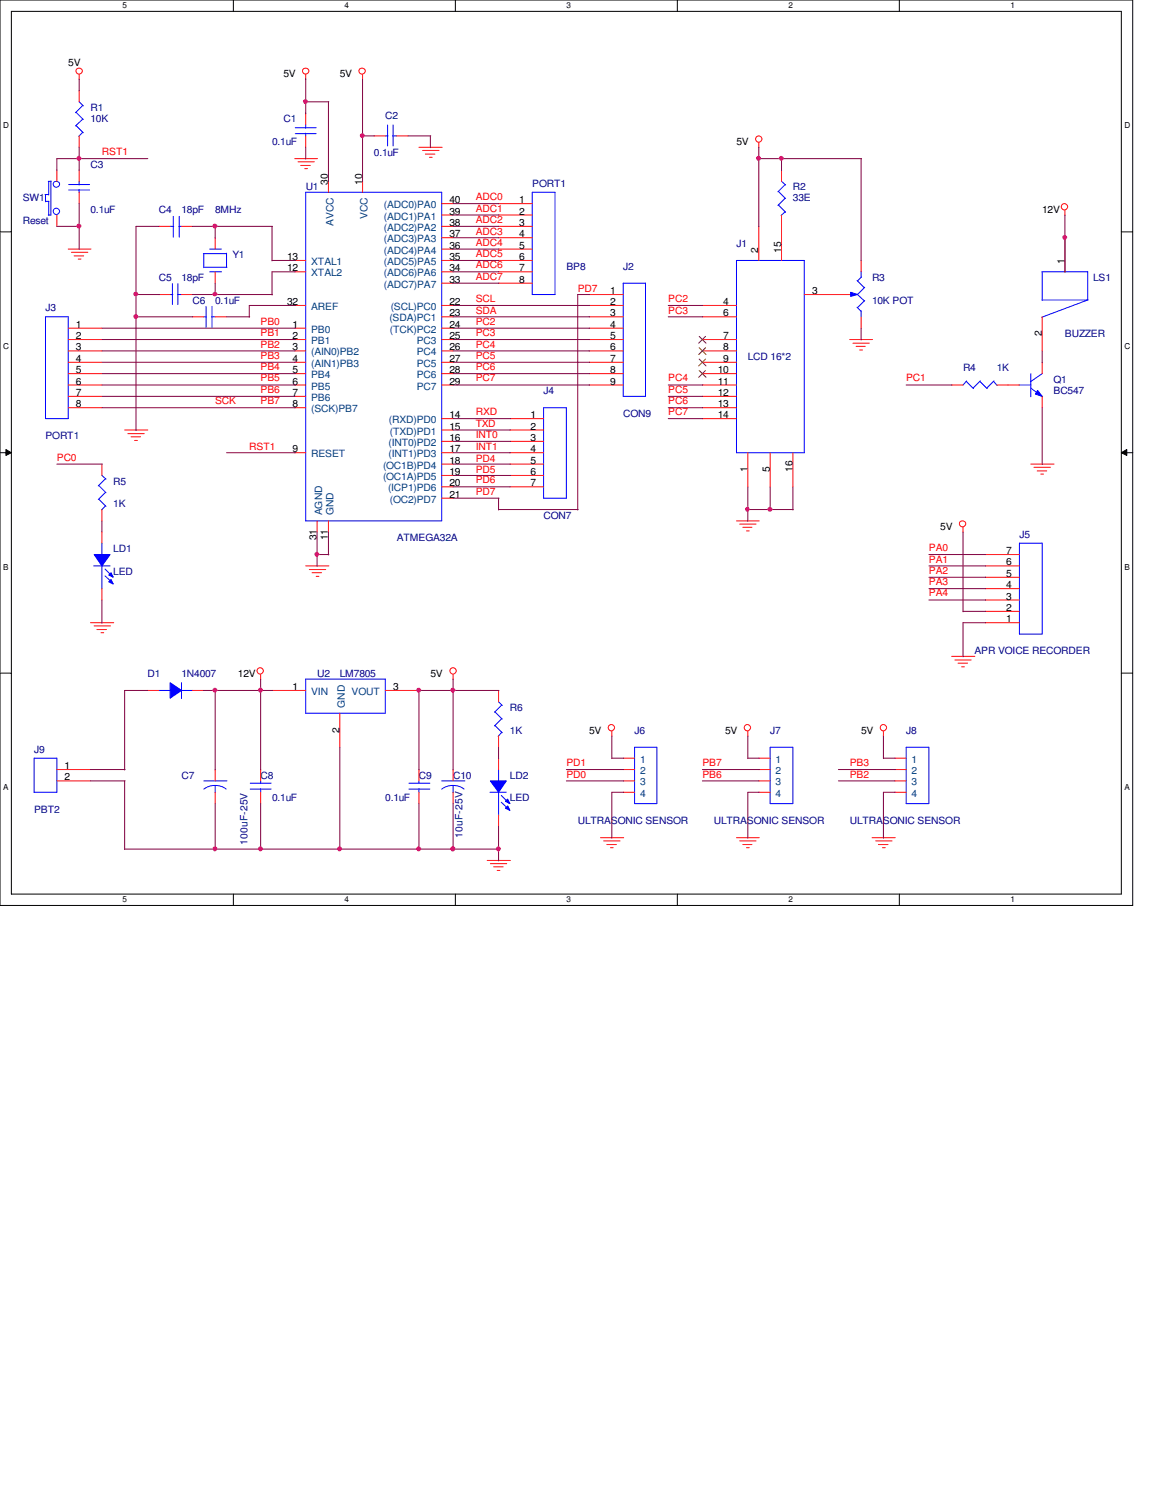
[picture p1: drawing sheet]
<svg xmlns="http://www.w3.org/2000/svg" width="216mm" height="279mm" viewBox="0 0 216 279" stroke-linecap="round" stroke-linejoin="round" font-family="sans-serif">
<path d="M0 0h210.8v168.7h-210.8zM2.1 2.1h206.6v164.4h-206.6z" fill="none" stroke="#000" stroke-width=".19"/>
<g fill="#fff">
<path d="M22.8 .3h.7v1.6h-.7z"/>
<path d="M22.8 166.8h.7v1.6h-.7z"/>
</g>
<path d="M43.4 0v2.1M43.4 166.5v2.2" fill="none" stroke="#000" stroke-width=".19"/>
<g fill="#fff">
<path d="M64.1 .3h.8v1.6h-.8z"/>
<path d="M64.1 166.8h.8v1.6h-.8z"/>
</g>
<path d="M84.8 0v2.1M84.8 166.5v2.2" fill="none" stroke="#000" stroke-width=".19"/>
<g fill="#fff">
<path d="M105.4 .3h.8v1.6h-.8z"/>
<path d="M105.4 166.8h.8v1.6h-.8z"/>
</g>
<path d="M126.1 0v2.1M126.1 166.5v2.2" fill="none" stroke="#000" stroke-width=".19"/>
<g fill="#fff">
<path d="M146.7 .3h.8v1.6h-.8z"/>
<path d="M146.7 166.8h.8v1.6h-.8z"/>
</g>
<path d="M167.4 0v2.1M167.4 166.5v2.2" fill="none" stroke="#000" stroke-width=".19"/>
<g fill="#fff">
<path d="M188 .3h.8v1.6h-.8z"/>
<path d="M188 166.8h.8v1.6h-.8z"/>
<path d="M.6 22.6h1v1.6h-1z"/>
<path d="M209.3 22.6h1v1.6h-1z"/>
<path d="M.6 63.7h1v1.6h-1z"/>
<path d="M209.3 63.7h1v1.6h-1z"/>
</g>
<path d="M0 43.2h2.1M208.7 43.2h2.1" fill="none" stroke="#000" stroke-width=".19"/>
<g fill="#fff">
<path d="M.6 104.8h.9v1.6h-.9z"/>
<path d="M209.3 104.8h.9v1.6h-.9z"/>
</g>
<path d="M0 84.3h2.1M1.1 83.7l1 .6-1 .5zM208.7 84.3l1-.6v1.1zM208.7 84.3h2.1" fill="none" stroke="#000" stroke-width=".19"/>
<path d="M1.1 83.7l1 .6-1 .5zM208.7 84.3l1-.6v1.1z" fill="#000"/>
<g fill="#fff">
<path d="M.6 145.9h.9v1.6h-.9z"/>
<path d="M209.3 145.9h.9v1.6h-.9z"/>
</g>
<path d="M0 125.4h2.1M208.7 125.4h2.1" fill="none" stroke="#000" stroke-width=".19"/>
<g fill="none" stroke="#f00" stroke-width=".19">
<path d="M14.7 13.9v.9M56.9 13.9v.9M67.5 13.9v.9M54.9 29.5h4.2M55.5 30.1h3M56 30.8h1.7M56.7 31.4h.5M61.1 33.8v2M67.5 33.8v2M78 27.4h4.3M78.7 28h3M79.2 28.7h1.7"/>
<path d="M79.9 29.3h.5M82.2 37.9h2.1M141.2 26.6v.9M198.2 39.2v.9M12.7 46.4h4.2M13.3 47h3M13.8 47.7h1.8M14.6 48.3h.5M54.9 48.5h2M54.9 50.6h2M54.9 56.9h2M82.2 46.4h2.1"/>
<path d="M82.2 48.5h2.1M82.2 50.6h2.1M82.2 56.9h2.1M82.2 59h2.1M82.2 40h2.1M82.2 42.2h2.1M82.2 44.3h2.1M82.2 52.7h2.1M12.7 63.2h6.3M12.7 61.1h6.3M12.7 65.4h6.3M12.7 67.5h6.3"/>
<path d="M12.7 69.6h6.3M12.7 71.7h6.3M12.7 73.8h6.3M12.7 75.9h6.3M54.9 63.2h2M54.9 61.1h2M54.9 65.4h2M54.9 67.5h2M54.9 69.6h2M54.9 71.7h2M54.9 73.8h2M54.9 75.9h2"/>
<path d="M82.2 63.2h2.1M82.2 78h2.1M82.2 61.1h2.1M82.2 65.4h2.1M82.2 67.5h2.1M82.2 69.6h2.1M82.2 71.7h2.1M158.2 63.2h4.2M158.7 63.9h3.1M159.3 64.5h1.7M160 65.2h.5M177.1 71.7h2.1"/>
<path d="M185.5 71.7h2.1M19 86.4v2.2M19 94.9v2.1M23.2 80.1h4.3M23.8 80.8h3M24.4 81.4h1.8M25.1 82h.5M54.9 84.3h2M59 97v2.1M61.1 97v2.1M82.2 80.1h2.1M82.2 86.4h2.1"/>
<path d="M82.2 84.3h2.1M82.2 82.2h2.1M82.2 88.6h2.1M82.2 90.7h2.1M82.2 92.8h2.1M137.1 97h4.2M137.7 97.6h3M138.3 98.2h1.7M138.9 98.9h.5M179.2 98.2v.9M191.9 86.4h4.3M192.4 87h3.1"/>
<path d="M193 87.7h1.8M193.7 88.3h.5M16.8 116h4.4M17.5 116.6h3.1M18 117.3h1.8M18.8 117.9h.5M56.9 105.4h4.3M57.6 106.1h3M58.1 106.7h1.8M58.8 107.4h.6M48.5 125.6v1M84.3 125.6v1"/>
<path d="M113.9 136.2v1M139.2 136.2v1M164.4 136.2v1M177.1 122.3h4.3M177.7 122.9h3.1M178.3 123.5h1.8M179 124.2h.5M40 143.3v2.2M40 147.6v2.1M111.8 156h4.3M112.4 156.6h3M112.9 157.3h1.8"/>
<path d="M113.6 157.9h.5M137.1 156h4.2M137.7 156.6h3M138.3 157.3h1.7M138.9 157.9h.5M141.2 141.2h2.1M141.2 143.3h2.1M141.2 145.5h2.1M141.2 147.6h2.1M162.3 156h4.3M163 156.6h3M163.5 157.3h1.8"/>
<path d="M164.3 157.9h.5M166.5 141.2h2.2M166.5 143.3h2.2M166.5 145.5h2.2M166.5 147.6h2.2M90.7 160.3h4.3M91.3 160.9h3M91.9 161.5h1.7M92.5 162.1h.5"/>
<circle cx="14.7" cy="13.2" r=".58"/>
<circle cx="56.9" cy="13.2" r=".58"/>
<circle cx="67.4" cy="13.2" r=".58"/>
<circle cx="141.2" cy="25.9" r=".59"/>
<circle cx="198.1" cy="38.5" r=".59"/>
<circle cx="179.2" cy="97.6" r=".58"/>
<circle cx="48.4" cy="125" r=".59"/>
<circle cx="84.3" cy="125" r=".59"/>
<circle cx="113.8" cy="135.5" r=".59"/>
<circle cx="139.1" cy="135.5" r=".59"/>
<circle cx="164.4" cy="135.5" r=".59"/>
</g>
<g fill="none" stroke="#00f" stroke-width=".19">
<path d="M56.9 35.8h25.3v61.2h-25.3zM8.5 59h4.2v19h-4.2zM179.8 71l1.4 1.4M179.9 71l-.7 .7M182.4 71l1.3 1.4M182.5 71l-1.4 1.3M184.9 71l.7 .8M185 71l-1.4 1.3M18.4 90.4l1.3 1.4M18.4 93l1.3 1.3M19 88.6l.7 .6M19.6 89.2l-1.3 1.3"/>
<path d="M19.6 91.7l-1.3 1.3M19.6 94.2l-.7 .8M143.3 139.2h4.3v10.5h-4.3zM168.7 139.2h4.2v10.5h-4.2zM37.9 147a3.5 3.5 0 0 1 4.2 0M37.9 145.5h4.3M40 146.3v1.4M91.2 147.6h3M92.8 143.3v2.2M92.8 147.6v4.3"/>
</g>
<path d="M91.3 145.5h2.9l-1.4 2.1z" fill-rule="evenodd" fill="#00f"/>
<path d="M91.3 145.5h2.9l-1.4 2.1z" fill="none" stroke="#00f" stroke-width=".19"/>
<path d="M94.1 150.5l.4-.4 .4 .9z" fill-rule="evenodd" fill="#00f"/>
<path d="M94.1 150.5l.4-.4 .4 .9z" fill="none" stroke="#00f" stroke-width=".19"/>
<path d="M94.1 149.3l.4-.5 .4 .9z" fill-rule="evenodd" fill="#00f"/>
<g fill="none" stroke="#00f" stroke-width=".19">
<path d="M8.4 36.2h.7M8.5 36.2v1.4M8.5 37.5h.6M9 33.8h.5M9.1 33.8v2.5M9.1 37.5v2.6M9.5 33.7v6.3h-.5M99.1 35.8h4.2v19.1h-4.2zM144.9 35.6l1.3 1.4M144.9 38.2l1.3 1.3M145.5 33.8l.7 .7M146.1 34.4l-1.3 1.3"/>
<path d="M146.1 36.9l-1.3 1.4M146.1 39.5l-.7 .6M189.7 101.2h4.3v16.9h-4.3zM29.5 128.6h2.2M33.8 127.2v2.9M33.8 128.6h2.1M46.6 147h3.9M46.6 145.9h3.9M48.5 145.5v.5M48.5 146.9v.7M76.1 147h3.9M76.1 145.9h3.9"/>
<path d="M78 145.5v.5M78 146.9v.7M93.3 148.2l1.4 1.3M93.3 149.4l1.4 1.3M94.1 149.3l.4-.5 .4 .9z"/>
<circle cx="10.5" cy="39.4" r=".59"/>
<circle cx="10.5" cy="34.3" r=".58"/>
</g>
<g fill="none" stroke="#f00" stroke-width=".19">
<path d="M10.6 31.7v2.1M92.8 37.9h6.3M145.5 31.7v2.1M10.6 40v2.2M92.8 40h6.3M92.8 42.2h6.3M92.8 44.3h6.3M92.8 46.4h6.3M92.8 48.5h6.3M92.8 50.6h6.3M92.8 52.7h6.3M145.5 40v2.2"/>
<path d="M183.4 116h6.3M183.4 113.9h6.3M183.4 111.8h6.3M183.4 109.6h6.3M183.4 107.5h6.3M183.4 105.4h6.3M183.4 103.3h6.3M48.5 143.3v2.2M48.5 147.6v2.1M78 143.3v2.2M78 147.6v2.1M92.8 141.2v2.1"/>
<path d="M92.8 151.8v2.1"/>
</g>
<path d="M31.7 127.2l2.1 1.4-2.1 1.4z" fill-rule="evenodd" fill="#00f"/>
<g fill="none" stroke="#00f" stroke-width=".19">
<path d="M14.7 19l.8 .7M15.4 19.6l-1.3 1.4M14.1 20.9l1.4 1.4M14.1 23.4l1.4 1.3M15.4 22.2l-1.3 1.3M15.4 24.6l-.8 .8M54.9 23.8h3.9M54.9 24.9h3.9M56.9 23.2v.7M56.9 24.8v.5M71.7 25.3h.5M72.1 23.3v3.9"/>
<path d="M73.1 25.3h.7M73.2 23.3v3.9M31.7 42.2h.6M32.3 40.3v3.9M33.3 42.2h.5M33.4 40.3v3.9M37.8 47.2h4.4M37.9 59h.5M37.9 49.8h4.3M37.9 47.2v2.7M38.4 57.1v3.9M39 50.6h2.2"/>
<path d="M39 46.4h2.2M39.4 59h.6M39.5 57.1v3.9M42.2 47.2v2.6M116 52.7h4.1v21.1h-4.1zM137.1 48.5h12.6v35.8h-12.6zM193.9 50.6h8.5M194 50.6v5.4M194 55.9h8.5M202.4 50.5v5.4l-8.5 3.2M189.7 71.7h2.2M191.9 72.3l2.2 1.6"/>
<path d="M191.9 69.6v4.3M194 69.6l-2.2 1.5M31.7 127.2l2.1 1.4-2.1 1.4zM56.9 126.5h14.8v6.3h-14.8zM92.1 132.6l1.4 1.3M92.1 135.1l1.4 1.4M92.8 130.7l.7 .7M93.4 131.3l-1.4 1.4M93.4 133.9l-1.4 1.3M93.4 136.4l-.7 .8M6.3 141.2h4.3v6.4h-4.3zM82.2 147a3.5 3.5 0 0 1 4.2 0"/>
<path d="M82.2 145.5h4.3M84.3 146.3v1.4"/>
</g>
<g fill="none" stroke="#f00" stroke-width=".19">
<path d="M14.7 16.8v2.2M14.7 25.3v2.1M56.9 21.1v2.1M56.9 25.3v2.1M69.6 25.3h2.1M73.8 25.3h2.1M29.5 42.2h2.2M33.8 42.2h2M35.8 59h2.1M40 59h2.2M40 44.3v2.1M40 50.6v2.1"/>
<path d="M109.6 59h6.4M109.6 54.9h6.4M109.6 56.9h6.4M130.7 59h6.4M130.7 56.9h6.4M141.2 42.2v6.3M145.5 42.2v6.3M149.7 54.9h6.3M194 59v6.4M198.2 44.3v6.3M109.6 61.1h6.4M109.6 63.2h6.4"/>
<path d="M109.6 65.4h6.4M109.6 67.5h6.4M109.6 69.6h6.4M109.6 71.7h6.4M130.7 63.2h6.4M130.7 65.4h6.4M130.7 67.5h6.4M130.7 69.6h6.4M130.7 71.7h6.4M130.7 73.8h6.4M130.7 75.9h6.4M130.7 78h6.4"/>
<path d="M139.2 84.3v6.4M143.3 84.3v6.4M147.6 84.3v6.4M27.4 128.6h2.1M35.8 128.6h2.1M50.6 128.6h6.3M63.2 132.8v6.4M71.7 128.6h6.3M92.8 128.6v2.1M92.8 137.1v2.1M10.6 143.3h6.2M10.6 145.5h6.2"/>
<path d="M84.3 143.3v2.2M84.3 147.6v2.1"/>
</g>
<path d="M130.1 62.7l1.3 1.2M130.1 64.8l1.3 1.2M130.1 66.9l1.3 1.3M130.1 69l1.3 1.3M131.3 62.7l-1.3 1.2M131.3 64.8l-1.3 1.2M131.3 66.9l-1.3 1.3M131.3 69l-1.3 1.3" fill="none" stroke="#804000" stroke-width=".19"/>
<path d="M193.1 72.7l.9 1.1-1.3-.4z" fill="#00f"/>
<path d="M193.1 72.7l.9 1.1-1.3-.4zM17.4 105.4h3.1M19 101.2v2.2M19 105.4v4.3M118.1 139.2h4.2v10.5h-4.2z" fill="none" stroke="#00f" stroke-width=".19"/>
<path d="M187.6 71.7h2.1M194 67.5v2.1M194 73.8v2.1M116 141.2h2.1M116 143.3h2.1M116 145.5h2.1M116 147.6h2.1" fill="none" stroke="#f00" stroke-width=".19"/>
<path d="M17.5 103.3h3l-1.5 2.1z" fill-rule="evenodd" fill="#00f"/>
<path d="M17.5 103.3h3l-1.5 2.1z" fill="none" stroke="#00f" stroke-width=".19"/>
<path d="M20.7 108l.4 .8-.9-.4z" fill-rule="evenodd" fill="#00f"/>
<path d="M20.7 108l.4 .8-.9-.4z" fill="none" stroke="#00f" stroke-width=".19"/>
<path d="M20.7 106.7l.4 .8-.9-.4z" fill-rule="evenodd" fill="#00f"/>
<path d="M101.2 75.9h4.2v16.9h-4.2zM19.6 106l1.3 1.4M19.6 107.3l1.3 1.2M20.7 106.7l.4 .8-.9-.4z" fill="none" stroke="#00f" stroke-width=".19"/>
<path d="M94.9 78h6.3M19 99.1v2.1M94.9 80.1h6.3M94.9 82.2h6.3M94.9 84.3h6.3M94.9 86.4h6.3M94.9 88.6h6.3M94.9 90.7h6.3M19 109.6v2.2" fill="none" stroke="#f00" stroke-width=".19"/>
<path d="M158.3 54.4l1.3 .5-1.3 .3z" fill="#00f"/>
<g fill="none" stroke="#00f" stroke-width=".19">
<path d="M12.8 34.4h3.9M12.8 35.4h3.9M14.7 33.8v.7M14.7 35.3v.5M31.7 54.9h.5M32.1 52.8v3.9M33 54.9h.8M33.1 52.8v3.9M158.1 54.9h.5M158.3 54.4l1.3 .5-1.3 .3zM159.5 57.2l.8 .8M159.5 54.8l1.4 1.2"/>
<path d="M159.5 52.2l1.4 1.4M160.3 50.5v1.1M160.3 57.9v1.1M160.4 51.6l-.8 .7M161 56l-1.4 1.3M161 53.5l-1.4 1.4"/>
</g>
<path d="M14.7 31.7v2.1M14.7 35.8v2.1M29.5 54.9h2.2M33.8 54.9h2M156 54.9h2.2M160.3 48.5v2.1M160.3 59v2.1" fill="none" stroke="#f00" stroke-width=".19"/>
<g fill="none" stroke="#800040" stroke-width=".19">
<path d="M14.7 14.7v2.2M56.9 14.6v6.6M56.9 19h4.3M61.1 19v14.9M67.5 14.7v19.2M14.7 27.4v4.4M14.7 37.9v8.6M27.5 29.5h-16.9v2.3M56.9 27.4v2.2M67.5 25.3h2.2M75.9 25.3h4.3M80.1 25.3v2.2"/>
<path d="M84.3 37.9h8.6M141.2 29.5h19.2M141.2 27.4v14.8M145.5 29.5v2.3M160.3 29.5v19.1M10.6 42.2h4.2M25.3 54.9h4.3M25.3 59h10.6M29.6 42.2h-4.3v38M35.8 42.2h14.9M35.8 54.9h14.9M40 42.2v2.2"/>
<path d="M40 52.7v2.2M42.2 59h4.3M50.6 48.5h4.3M50.6 42.2v6.4M54.9 50.6h-4.3v4.3M54.9 56.9h-8.5v2.2M84.3 42.2h8.6M84.3 48.5h8.6M84.3 46.4h8.6M84.3 44.3h8.6M84.3 40h8.6M84.3 56.9h25.4"/>
<path d="M84.3 52.7h8.6M84.3 59h25.4M84.3 50.6h8.6M109.7 54.9h-2.2v40.1M124.4 56.9h6.4M124.4 59h6.4M198.2 40v10.7M19 71.7h35.9M19 63.2h35.9M19 65.4h35.9M19 73.8h35.9M19 61.1h35.9"/>
<path d="M19 67.5h35.9M19 75.9h35.9M19 69.6h35.9M84.3 71.7h25.4M84.3 63.2h25.4M84.3 65.4h25.4M84.3 61.1h25.4M84.3 67.5h25.4M84.3 69.6h25.4M84.3 78h10.7M124.4 71.7h6.4M124.4 73.8h6.4"/>
<path d="M124.4 75.9h6.4M124.4 78h6.4M160.3 61.1v2.2M168.7 71.7h8.5M194 65.4v2.2M194 75.9v10.6M10.6 86.4h8.4M19 97v2.1M42.2 84.3h12.7M59 99.1v6.4M61.1 99.1v4.3M84.3 88.6h10.7"/>
<path d="M84.3 90.7h10.7M84.3 82.2h10.7M84.3 80.1h10.7M84.3 84.3h10.7M84.3 92.8h8.6M84.3 86.4h10.7M92.8 92.8v2.2M92.8 94.9h14.8M139.2 94.9h8.5M139.2 90.7v6.4M143.3 90.7v4.3M147.6 90.7v4.3"/>
<path d="M179.2 99.1v14.9M19 111.8v4.3M59 103.3h2.2M172.9 103.3h10.6M172.9 109.6h10.6M172.9 107.5h10.6M172.9 105.4h10.6M172.9 111.8h10.6M179.2 113.9h4.3M183.5 116h-4.3v6.3M27.5 128.6h-4.3v14.8M37.9 128.6h12.8"/>
<path d="M40 128.6v14.8M48.5 126.5v16.9M63.2 139.2v19M84.3 126.5v16.9M92.8 139.2v2.1M92.9 128.6h-14.9v14.8M113.9 137.1v4.2M139.2 137.1v4.2M164.4 137.1v4.2M16.8 145.5h6.5M16.8 143.3h6.5M23.2 158.2h69.7"/>
<path d="M23.2 145.5v12.7M40 149.7v8.5M48.5 149.7v8.5M78 149.7v8.5M84.3 149.7v8.5M92.8 153.9v6.5M105.4 145.5h10.7M105.4 143.3h10.7M113.9 141.2h2.2M116.1 147.6h-2.2v8.5M130.7 145.5h10.6M130.7 143.3h10.6"/>
<path d="M139.2 141.2h2.1M141.3 147.6h-2.1v8.5M156 145.5h10.6M156 143.3h10.6M164.4 141.2h2.2M166.6 147.6h-2.2v8.5"/>
</g>
<circle cx="59" cy="103.2" r=".38" fill="#f0f"/>
<circle cx="59" cy="103.2" r=".38" fill="none" stroke="#f0f" stroke-width=".19"/>
<circle cx="14.7" cy="42.1" r=".38" fill="#f0f"/>
<circle cx="14.7" cy="42.1" r=".38" fill="none" stroke="#f0f" stroke-width=".19"/>
<circle cx="40" cy="42.1" r=".38" fill="#f0f"/>
<circle cx="40" cy="42.1" r=".38" fill="none" stroke="#f0f" stroke-width=".19"/>
<circle cx="56.9" cy="18.9" r=".38" fill="#f0f"/>
<circle cx="56.9" cy="18.9" r=".38" fill="none" stroke="#f0f" stroke-width=".19"/>
<circle cx="40" cy="54.8" r=".37" fill="#f0f"/>
<circle cx="40" cy="54.8" r=".37" fill="none" stroke="#f0f" stroke-width=".19"/>
<circle cx="14.7" cy="29.5" r=".38" fill="#f0f"/>
<circle cx="14.7" cy="29.5" r=".38" fill="none" stroke="#f0f" stroke-width=".19"/>
<circle cx="40" cy="128.6" r=".38" fill="#f0f"/>
<circle cx="40" cy="128.6" r=".38" fill="none" stroke="#f0f" stroke-width=".19"/>
<circle cx="48.5" cy="128.6" r=".38" fill="#f0f"/>
<circle cx="48.5" cy="128.6" r=".38" fill="none" stroke="#f0f" stroke-width=".19"/>
<circle cx="141.2" cy="29.5" r=".38" fill="#f0f"/>
<circle cx="141.2" cy="29.5" r=".38" fill="none" stroke="#f0f" stroke-width=".19"/>
<circle cx="198.2" cy="44.2" r=".38" fill="#f0f"/>
<circle cx="198.2" cy="44.2" r=".38" fill="none" stroke="#f0f" stroke-width=".19"/>
<circle cx="139.1" cy="94.9" r=".36" fill="#f0f"/>
<circle cx="139.1" cy="94.9" r=".36" fill="none" stroke="#f0f" stroke-width=".19"/>
<circle cx="143.3" cy="94.9" r=".38" fill="#f0f"/>
<circle cx="143.3" cy="94.9" r=".38" fill="none" stroke="#f0f" stroke-width=".19"/>
<circle cx="25.3" cy="54.8" r=".37" fill="#f0f"/>
<circle cx="25.3" cy="54.8" r=".37" fill="none" stroke="#f0f" stroke-width=".19"/>
<circle cx="25.3" cy="59" r=".38" fill="#f0f"/>
<circle cx="25.3" cy="59" r=".38" fill="none" stroke="#f0f" stroke-width=".19"/>
<circle cx="84.3" cy="158.1" r=".38" fill="#f0f"/>
<circle cx="84.3" cy="158.1" r=".38" fill="none" stroke="#f0f" stroke-width=".19"/>
<circle cx="40" cy="158.1" r=".38" fill="#f0f"/>
<circle cx="40" cy="158.1" r=".38" fill="none" stroke="#f0f" stroke-width=".19"/>
<circle cx="48.5" cy="158.1" r=".38" fill="#f0f"/>
<circle cx="48.5" cy="158.1" r=".38" fill="none" stroke="#f0f" stroke-width=".19"/>
<circle cx="63.2" cy="158.1" r=".38" fill="#f0f"/>
<circle cx="63.2" cy="158.1" r=".38" fill="none" stroke="#f0f" stroke-width=".19"/>
<circle cx="92.8" cy="158.1" r=".38" fill="#f0f"/>
<circle cx="92.8" cy="158.1" r=".38" fill="none" stroke="#f0f" stroke-width=".19"/>
<circle cx="77.9" cy="128.6" r=".38" fill="#f0f"/>
<circle cx="77.9" cy="128.6" r=".38" fill="none" stroke="#f0f" stroke-width=".19"/>
<circle cx="67.4" cy="25.3" r=".38" fill="#f0f"/>
<circle cx="67.4" cy="25.3" r=".38" fill="none" stroke="#f0f" stroke-width=".19"/>
<circle cx="77.9" cy="158.1" r=".38" fill="#f0f"/>
<circle cx="77.9" cy="158.1" r=".38" fill="none" stroke="#f0f" stroke-width=".19"/>
<circle cx="84.3" cy="158.1" r=".38" fill="#f0f"/>
<circle cx="84.3" cy="158.1" r=".38" fill="none" stroke="#f0f" stroke-width=".19"/>
<circle cx="84.3" cy="128.6" r=".38" fill="#f0f"/>
<circle cx="84.3" cy="128.6" r=".38" fill="none" stroke="#f0f" stroke-width=".19"/>
<circle cx="145.4" cy="29.5" r=".38" fill="#f0f"/>
<circle cx="145.4" cy="29.5" r=".38" fill="none" stroke="#f0f" stroke-width=".19"/>
<g font-size="1.9">
<text x="12.7" y="12.3">5V</text>
<text x="52.7" y="14.4">5V</text>
<text x="63.2" y="14.4">5V</text>
<text x="137.1" y="27">5V</text>
<text x="61" y="34.4" transform="rotate(-90 61 34.4)">30</text>
<text x="67.4" y="34.4" transform="rotate(-90 67.4 34.4)">10</text>
<text x="83.7" y="37.8">40</text>
<text x="83.7" y="40">39</text>
<text x="96.6" y="37.8">1</text>
<text x="96.6" y="40">2</text>
<text x="194" y="39.6">12V</text>
<text x="83.7" y="42.1">38</text>
<text x="83.7" y="44.2">37</text>
<text x="83.7" y="46.3">36</text>
<text x="96.6" y="42.1">3</text>
<text x="96.6" y="44.2">4</text>
<text x="96.6" y="46.3">5</text>
<text x="141.1" y="47.1" transform="rotate(-90 141.1 47.1)">2</text>
<text x="145.4" y="47.1" transform="rotate(-90 145.4 47.1)">15</text>
<text x="53.4" y="48.4">13</text>
<text x="53.4" y="50.5">12</text>
<text x="83.7" y="48.4">35</text>
<text x="83.7" y="50.5">34</text>
<text x="83.7" y="52.7">33</text>
<text x="96.6" y="48.4">6</text>
<text x="96.6" y="50.5">7</text>
<text x="96.6" y="52.7">8</text>
<text x="198.1" y="49.2" transform="rotate(-90 198.1 49.2)">1</text>
<text x="53.4" y="56.8">32</text>
<text x="83.7" y="56.8">22</text>
<text x="83.7" y="58.9">23</text>
<text x="113.5" y="54.8">1</text>
<text x="113.5" y="56.8">2</text>
<text x="113.5" y="58.9">3</text>
<text x="134.6" y="56.8">4</text>
<text x="134.6" y="58.9">6</text>
<text x="151.1" y="54.8">3</text>
<text x="14.1" y="61">1</text>
<text x="14.1" y="63.2">2</text>
<text x="14.1" y="65.3">3</text>
<text x="54.4" y="61">1</text>
<text x="54.4" y="63.2">2</text>
<text x="54.4" y="65.3">3</text>
<text x="83.7" y="61">24</text>
<text x="83.7" y="63.2">25</text>
<text x="83.7" y="65.3">26</text>
<text x="113.5" y="61">4</text>
<text x="113.5" y="63.2">5</text>
<text x="113.5" y="65.3">6</text>
<text x="134.6" y="63.2">7</text>
<text x="134.6" y="65.3">8</text>
<text x="193.9" y="62.7" transform="rotate(-90 193.9 62.7)">2</text>
<text x="14.1" y="67.4">4</text>
<text x="14.1" y="69.5">5</text>
<text x="14.1" y="71.6">6</text>
<text x="54.4" y="67.4">4</text>
<text x="54.4" y="69.5">5</text>
<text x="54.4" y="71.6">6</text>
<text x="83.7" y="67.4">27</text>
<text x="83.7" y="69.5">28</text>
<text x="83.7" y="71.6">29</text>
<text x="113.5" y="67.4">7</text>
<text x="113.5" y="69.5">8</text>
<text x="113.5" y="71.6">9</text>
<text x="133.6" y="69.5">10</text>
<text x="133.6" y="71.6">11</text>
<text x="134.6" y="67.4">9</text>
<text x="14.1" y="73.7">7</text>
<text x="14.1" y="75.9">8</text>
<text x="54.4" y="73.7">7</text>
<text x="54.4" y="75.9">8</text>
<text x="83.7" y="77.9">14</text>
<text x="98.7" y="77.9">1</text>
<text x="133.6" y="73.7">12</text>
<text x="133.6" y="75.9">13</text>
<text x="133.6" y="77.9">14</text>
<text x="83.7" y="80">15</text>
<text x="83.7" y="82.1">16</text>
<text x="98.7" y="80">2</text>
<text x="98.7" y="82.1">3</text>
<text x="54.4" y="84.2">9</text>
<text x="83.7" y="84.2">17</text>
<text x="83.7" y="86.4">18</text>
<text x="83.7" y="88.5">19</text>
<text x="98.7" y="84.2">4</text>
<text x="98.7" y="86.4">5</text>
<text x="98.7" y="88.5">6</text>
<text x="139.1" y="88" transform="rotate(-90 139.1 88)">1</text>
<text x="143.3" y="88" transform="rotate(-90 143.3 88)">5</text>
<text x="147.5" y="88" transform="rotate(-90 147.5 88)">16</text>
<text x="83.7" y="90.6">20</text>
<text x="83.7" y="92.7">21</text>
<text x="98.7" y="90.6">7</text>
<text x="58.9" y="100.7" transform="rotate(-90 58.9 100.7)">31</text>
<text x="61" y="100.7" transform="rotate(-90 61 100.7)">11</text>
<text x="175" y="98.7">5V</text>
<text x="187.3" y="107.4">5</text>
<text x="187.3" y="105.3">6</text>
<text x="187.3" y="103.2">7</text>
<text x="187.3" y="113.8">2</text>
<text x="187.3" y="111.7">3</text>
<text x="187.3" y="109.6">4</text>
<text x="187.3" y="115.9">1</text>
<text x="44.3" y="126.1">12V</text>
<text x="54.4" y="128.5">1</text>
<text x="73.2" y="128.5">3</text>
<text x="80.1" y="126.1">5V</text>
<text x="63.2" y="136.5" transform="rotate(-90 63.2 136.5)">2</text>
<text x="109.6" y="136.7">5V</text>
<text x="135" y="136.7">5V</text>
<text x="160.3" y="136.7">5V</text>
<text x="12" y="143.3">1</text>
<text x="12" y="145.4">2</text>
</g>
<g font-size="1.9" fill="#000080">
<text x="16.8" y="20.7">R1</text>
<text x="16.8" y="22.8">10K</text>
<text x="52.7" y="22.8">C1</text>
<text x="71.7" y="22.2">C2</text>
<text x="50.6" y="27">0.1uF</text>
<text x="69.6" y="29.1">0.1uF</text>
<text x="16.8" y="31.2">C3</text>
<text x="56.9" y="35.5">U1</text>
<text x="99.1" y="34.8">PORT1</text>
<text x="147.6" y="35.5">R2</text>
<text x="4.2" y="37.5">SW1</text>
<text x="4.2" y="41.7">Reset</text>
<text x="16.8" y="39.6">0.1uF</text>
<text x="29.5" y="39.6">C4</text>
<text x="33.8" y="39.6">18pF</text>
<text x="40" y="39.6">8MHz</text>
<text x="147.6" y="37.5">33E</text>
<text x="137.1" y="46">J1</text>
<text x="29.5" y="52.3">C5</text>
<text x="33.8" y="52.3">18pF</text>
<text x="43.3" y="48.1">Y1</text>
<text x="105.4" y="50.2">BP8</text>
<text x="116" y="50.2">J2</text>
<text x="162.3" y="52.3">R3</text>
<text x="203.5" y="52.3">LS1</text>
<text x="8.5" y="58">J3</text>
<text x="35.8" y="56.6">C6</text>
<text x="40" y="56.6">0.1uF</text>
<text x="162.3" y="56.6">10K POT</text>
<text x="198.2" y="62.8">BUZZER</text>
<text x="139.2" y="67.1">LCD 16*2</text>
<text x="179.2" y="69.2">R4</text>
<text x="185.5" y="69.2">1K</text>
<text x="196.1" y="71.3">Q1</text>
<text x="101.2" y="73.4">J4</text>
<text x="116" y="77.6">CON9</text>
<text x="196.1" y="73.4">BC547</text>
<text x="8.5" y="81.8">PORT1</text>
<text x="21.1" y="90.3">R5</text>
<text x="21.1" y="94.5">1K</text>
<text x="73.8" y="100.8">ATMEGA32A</text>
<text x="101.2" y="96.6">CON7</text>
<text x="189.7" y="100.2">J5</text>
<text x="21.1" y="102.9">LD1</text>
<text x="21.1" y="107.1">LED</text>
<text x="181.4" y="121.8">APR VOICE RECORDER</text>
<text x="27.4" y="126.1">D1</text>
<text x="33.8" y="126.1">1N4007</text>
<text x="59" y="126.1">U2</text>
<text x="63.2" y="126.1">LM7805</text>
<text x="94.9" y="132.4">R6</text>
<text x="94.9" y="136.7">1K</text>
<text x="118.1" y="136.7">J6</text>
<text x="143.3" y="136.7">J7</text>
<text x="168.7" y="136.7">J8</text>
<text x="6.4" y="140.2">J9</text>
<text x="33.8" y="145">C7</text>
<text x="48.5" y="145">C8</text>
<text x="50.6" y="149.3">0.1uF</text>
<text x="71.7" y="149.3">0.1uF</text>
<text x="78" y="145">C9</text>
<text x="84.3" y="145">C10</text>
<text x="94.9" y="145">LD2</text>
<text x="94.9" y="149.3">LED</text>
<text x="6.4" y="151.4">PBT2</text>
<text x="107.5" y="153.5">ULTRASONIC SENSOR</text>
<text x="132.8" y="153.5">ULTRASONIC SENSOR</text>
<text x="158.2" y="153.5">ULTRASONIC SENSOR</text>
<text x="46.1" y="157.3" transform="rotate(-90 46.1 157.3)">100uF-25V</text>
<text x="86.1" y="156" transform="rotate(-90 86.1 156)">10uF-25V</text>
</g>
<g font-size="1.9" fill="#f00">
<text x="19" y="28.9">RST1</text>
<text x="88.6" y="41.6">ADC2</text>
<text x="88.6" y="37.3">ADC0</text>
<text x="88.6" y="39.5">ADC1</text>
<text x="88.6" y="47.8">ADC5</text>
<text x="88.6" y="45.8">ADC4</text>
<text x="88.6" y="43.7">ADC3</text>
<text x="88.6" y="52.1">ADC7</text>
<text x="88.6" y="50">ADC6</text>
<text x="88.6" y="58.4">SDA</text>
<text x="88.6" y="56.3">SCL</text>
<text x="107.5" y="54.4">PD7</text>
<text x="124.4" y="58.4">PC3</text>
<text x="124.4" y="56.3">PC2</text>
<text x="48.5" y="62.7">PB1</text>
<text x="48.5" y="64.8">PB2</text>
<text x="48.5" y="60.5">PB0</text>
<text x="88.6" y="64.8">PC4</text>
<text x="88.6" y="62.7">PC3</text>
<text x="88.6" y="60.5">PC2</text>
<text x="48.5" y="71">PB5</text>
<text x="48.5" y="68.9">PB4</text>
<text x="48.5" y="66.9">PB3</text>
<text x="88.6" y="66.9">PC5</text>
<text x="88.6" y="68.9">PC6</text>
<text x="88.6" y="71">PC7</text>
<text x="124.4" y="71">PC4</text>
<text x="168.7" y="71">PC1</text>
<text x="40" y="75.3">SCK</text>
<text x="48.5" y="73.2">PB6</text>
<text x="48.5" y="75.3">PB7</text>
<text x="88.6" y="77.4">RXD</text>
<text x="124.4" y="75.3">PC6</text>
<text x="124.4" y="77.4">PC7</text>
<text x="124.4" y="73.2">PC5</text>
<text x="46.4" y="83.7">RST1</text>
<text x="88.6" y="79.5">TXD</text>
<text x="88.6" y="83.7">INT1</text>
<text x="88.6" y="81.6">INT0</text>
<text x="10.6" y="85.9">PC0</text>
<text x="88.6" y="86">PD4</text>
<text x="88.6" y="88.1">PD5</text>
<text x="88.6" y="92.1">PD7</text>
<text x="88.6" y="90">PD6</text>
<text x="172.9" y="102.7">PA0</text>
<text x="172.9" y="106.9">PA2</text>
<text x="172.9" y="104.8">PA1</text>
<text x="172.9" y="109.1">PA3</text>
<text x="172.9" y="111.1">PA4</text>
<text x="105.4" y="142.7">PD1</text>
<text x="130.7" y="142.7">PB7</text>
<text x="158.2" y="142.7">PB3</text>
<text x="105.4" y="144.9">PD0</text>
<text x="130.7" y="144.9">PB6</text>
<text x="158.2" y="144.9">PB2</text>
</g>
<g font-size="1.9" fill="#004080">
<text x="68.4" y="40.8" transform="rotate(-90 68.4 40.8)">VCC</text>
<text x="71.5" y="38.8">(ADC0)PA0</text>
<text x="71.5" y="40.9">(ADC1)PA1</text>
<text x="62.1" y="42.1" transform="rotate(-90 62.1 42.1)">AVCC</text>
<text x="71.5" y="43">(ADC2)PA2</text>
<text x="71.5" y="45.1">(ADC3)PA3</text>
<text x="71.5" y="47.2">(ADC4)PA4</text>
<text x="57.9" y="49.4">XTAL1</text>
<text x="57.9" y="51.5">XTAL2</text>
<text x="71.5" y="49.4">(ADC5)PA5</text>
<text x="71.5" y="51.5">(ADC6)PA6</text>
<text x="71.5" y="53.6">(ADC7)PA7</text>
<text x="57.9" y="57.7">AREF</text>
<text x="72.5" y="59.9">(SDA)PC1</text>
<text x="72.7" y="57.7">(SCL)PC0</text>
<text x="57.9" y="62">PB0</text>
<text x="57.9" y="64.1">PB1</text>
<text x="72.6" y="62">(TCK)PC2</text>
<text x="77.6" y="64.1">PC3</text>
<text x="57.9" y="66.2">(AIN0)PB2</text>
<text x="57.9" y="68.3">(AIN1)PB3</text>
<text x="57.9" y="70.4">PB4</text>
<text x="77.6" y="66.2">PC4</text>
<text x="77.6" y="68.3">PC5</text>
<text x="77.6" y="70.4">PC6</text>
<text x="57.9" y="72.6">PB5</text>
<text x="57.9" y="74.7">PB6</text>
<text x="57.9" y="76.8">(SCK)PB7</text>
<text x="77.6" y="72.6">PC7</text>
<text x="72.3" y="83.1">(INT0)PD2</text>
<text x="72.4" y="78.8">(RXD)PD0</text>
<text x="72.6" y="80.9">(TXD)PD1</text>
<text x="57.9" y="85.2">RESET</text>
<text x="71.3" y="87.3">(OC1B)PD4</text>
<text x="71.3" y="89.4">(OC1A)PD5</text>
<text x="72.3" y="85.2">(INT1)PD3</text>
<text x="72.2" y="91.5">(ICP1)PD6</text>
<text x="72.6" y="93.6">(OC2)PD7</text>
<text x="59.9" y="96" transform="rotate(-90 59.9 96)">AGND</text>
<text x="62.1" y="96" transform="rotate(-90 62.1 96)">GND</text>
<text x="57.9" y="129.5">VIN</text>
<text x="64.2" y="131.8" transform="rotate(-90 64.2 131.8)">GND</text>
<text x="65.4" y="129.5">VOUT</text>
<text x="119.1" y="142.1">1</text>
<text x="144.4" y="142.1">1</text>
<text x="169.7" y="142.1">1</text>
<text x="119.1" y="144.2">2</text>
<text x="119.1" y="146.3">3</text>
<text x="119.1" y="148.4">4</text>
<text x="144.4" y="144.2">2</text>
<text x="144.4" y="146.3">3</text>
<text x="144.4" y="148.4">4</text>
<text x="169.7" y="144.2">2</text>
<text x="169.7" y="146.3">3</text>
<text x="169.7" y="148.4">4</text>
</g>
<g font-size="1.5">
<text x="22.8" y="1.5">5</text>
<text x="64.1" y="1.5">4</text>
<text x="105.4" y="1.5">3</text>
<text x="146.7" y="1.5">2</text>
<text x="188" y="1.5">1</text>
<text x=".6" y="23.9">D</text>
<text x="209.3" y="23.9">D</text>
<text x=".6" y="64.9">C</text>
<text x="209.3" y="64.9">C</text>
<text x=".6" y="106.1">B</text>
<text x="209.3" y="106.1">B</text>
<text x=".6" y="147.2">A</text>
<text x="209.3" y="147.2">A</text>
<text x="22.8" y="168.1">5</text>
<text x="64.1" y="168.1">4</text>
<text x="105.4" y="168.1">3</text>
<text x="146.7" y="168.1">2</text>
<text x="188" y="168.1">1</text>
</g>
</svg>
